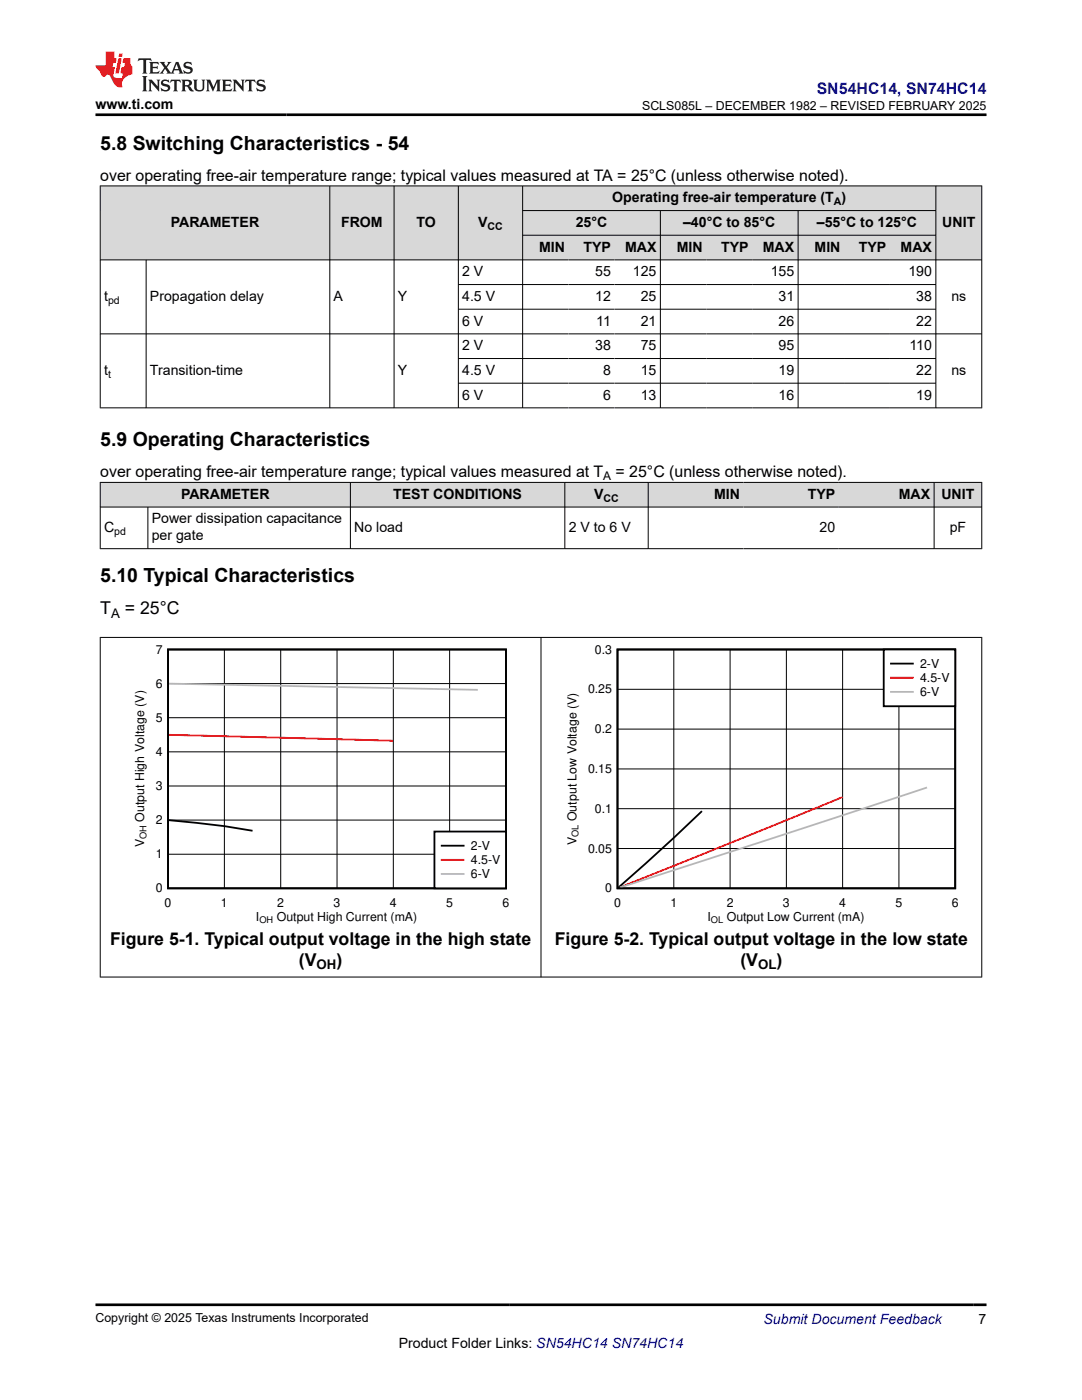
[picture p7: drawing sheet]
<svg xmlns="http://www.w3.org/2000/svg" width="216mm" height="279mm" viewBox="0 0 216 279" stroke-linecap="round" stroke-linejoin="round" font-family="sans-serif">
<g fill="#d8d8d8">
<path d="M20 37.1h175.9v4.9h-175.9z" fill-rule="evenodd"/>
<path d="M20.1 37.2h45.6v14.6h-45.6z" fill-rule="evenodd"/>
<path d="M65.9 37.2h12.7v14.6h-12.7z" fill-rule="evenodd"/>
<path d="M78.7 37.2h12.7v14.6h-12.7z" fill-rule="evenodd"/>
<path d="M91.5 37.2h12.7v14.6h-12.7z" fill-rule="evenodd"/>
<path d="M104.3 37.2h82.4v4.8h-82.4z" fill-rule="evenodd"/>
<path d="M186.8 37.2h9v14.6h-9z" fill-rule="evenodd"/>
<path d="M104.3 42.1h27.4v4.8h-27.4z" fill-rule="evenodd"/>
<path d="M131.8 42.1h27.4v4.8h-27.4z" fill-rule="evenodd"/>
<path d="M159.3 42.1h27.4v4.8h-27.4z" fill-rule="evenodd"/>
<path d="M104.3 47h9.1v4.8h-9.1z" fill-rule="evenodd"/>
<path d="M113.4 47h9.2v4.8h-9.2z" fill-rule="evenodd"/>
<path d="M122.6 47h9.1v4.8h-9.1z" fill-rule="evenodd"/>
<path d="M131.8 47h9.1v4.8h-9.1z" fill-rule="evenodd"/>
<path d="M140.9 47h9.2v4.8h-9.2z" fill-rule="evenodd"/>
<path d="M150.1 47h9.1v4.8h-9.1z" fill-rule="evenodd"/>
<path d="M159.3 47h9.1v4.8h-9.1z" fill-rule="evenodd"/>
<path d="M168.4 47h9.2v4.8h-9.2z" fill-rule="evenodd"/>
<path d="M177.6 47h9.1v4.8h-9.1z" fill-rule="evenodd"/>
</g>
<g fill="none" stroke="#000" stroke-width=".2">
<path d="M19.9 37.1h176.1M20 37v44.5M65.8 37v44.5M78.6 37v44.5M91.5 37v44.5M104.3 37v44.5M186.7 37v44.5M195.9 37v44.5M19.9 51.9h176.1M29.2 51.9v29.6M91.5 56.8h95.3M104.3 42h82.5"/>
<path d="M104.3 46.9h82.5M131.8 42v39.5M159.3 42v39.5M19.9 66.6h176.1M91.5 61.7h95.3M91.5 71.6h95.3M91.5 76.5h95.3M19.9 81.4h176.1"/>
</g>
<g fill="#d8d8d8">
<path d="M20 96.3h175.9v4.9h-175.9z" fill-rule="evenodd"/>
<path d="M20.1 96.3h49.8v4.8h-49.8z" fill-rule="evenodd"/>
<path d="M70 96.3h42.6v4.8h-42.6z" fill-rule="evenodd"/>
<path d="M112.8 96.3h16.5v4.8h-16.5z" fill-rule="evenodd"/>
<path d="M129.4 96.3h19v4.8h-19z" fill-rule="evenodd"/>
<path d="M148.4 96.3h19v4.8h-19z" fill-rule="evenodd"/>
<path d="M167.4 96.3h18.9v4.8h-18.9z" fill-rule="evenodd"/>
<path d="M186.5 96.3h9.3v4.8h-9.3z" fill-rule="evenodd"/>
</g>
<g fill="none" stroke="#000" stroke-width=".2">
<path d="M19.9 96.3h176.1M20 96.2v13.4M69.9 96.2v13.4M112.7 96.2v13.4M129.3 96.2v13.4M186.4 96.2v13.4M195.9 96.2v13.4M19.9 101.2h176.1M19.9 109.5h176.1M29.5 101.2v8.4M33.5 136.4h67.5M44.8 129.6v47.7"/>
<path d="M56 129.6v47.7M67.3 129.6v47.7M78.5 129.6v47.7M89.7 129.6v47.7M33.5 156.9h67.5M33.5 150h67.5M33.5 143.2h67.5M33.5 170.5h67.5M33.5 163.7h67.5"/>
</g>
<path d="M33.5 129.6h67.5v47.7h-67.5zM33.7 163.7l11.1 1.2 5.6 .9" fill="none" stroke="#000" stroke-width=".36"/>
<path d="M33.7 146.7l44.8 1.1" fill="none" stroke="#f00" stroke-width=".36"/>
<path d="M33.7 136.4l61.6 1.3" fill="none" stroke="#b8b8b8" stroke-width=".36"/>
<path d="M86.7 166h14.3v11.3h-14.3z" fill-rule="evenodd" fill="#fff"/>
<path d="M123.2 129.6h67.4v47.7h-67.4zM86.7 166h14.3v11.3h-14.3zM88.1 168.8h4.4M140.1 161.9l-5.6 5.3-11.1 9.9" fill="none" stroke="#000" stroke-width=".36"/>
<path d="M168.1 159.1l-44.4 18M88.1 171.6h4.4" fill="none" stroke="#f00" stroke-width=".36"/>
<path d="M185 157.2l-61.2 19.9M88.1 174.4h4.4" fill="none" stroke="#b8b8b8" stroke-width=".36"/>
<path d="M123.2 137.6h67.4M134.5 129.6v47.7M145.7 129.6v47.7M156.9 129.6v47.7M168.1 129.6v47.7M179.4 129.6v47.7M123.2 153.5h67.4M123.2 145.5h67.4M123.2 169.3h67.4M123.2 161.4h67.4" fill="none" stroke="#000" stroke-width=".2"/>
<path d="M176.3 129.6h14.3v11.3h-14.3z" fill-rule="evenodd" fill="#fff"/>
<path d="M176.3 129.6h14.3v11.3h-14.3zM177.8 132.4h4.3" fill="none" stroke="#000" stroke-width=".36"/>
<path d="M177.8 135.3h4.3" fill="none" stroke="#f00" stroke-width=".36"/>
<path d="M177.8 138.1h4.3" fill="none" stroke="#b8b8b8" stroke-width=".36"/>
<path d="M19.9 127.2h176.1M20 127.1v68M108 127.1v68M195.9 127.1v68M19.9 195h176.1" fill="none" stroke="#000" stroke-width=".2"/>
<path d="M27.7 11.6l-.2 .6 .5-.2h.6v.1v2.2l-.2 .4h1l-.2-.4v-2.2v-.1h.5l.5 .2-.1-.6zM29.8 12.4l.2 .3v1.6l-.2 .4h1.9l.1-.6a1.08 1.08 0 0 1-1.3 .2v-.7h.6l.4 .2v-.7l-.4 .2h-.6v-.5l.2-.2a1 1 0 0 1 1 .3l-.1-.5zM31.8 12.4l1 1.1-1 1.2h.9l-.2-.2 .4-.8 .5 .8-.2 .2h1.6l-.2-.2 .1-.5h1l.1 .5-.1 .2h.9l-.2-.4-.8-1.9h-.5l-1 2.1-.8-1.1 .9-1h-.8l.2 .2-.5 .6-.3-.6 .1-.2zM35.2 12.8l.4 1h-.8zM36.8 12.5a.65 .65 0 0 0-.2 .7 .65 .65 0 0 0 .6 .5l.7 .1 .1 .3a.79 .79 0 0 1-.7 .4 .79 .79 0 0 1-.7-.5l.1 .7 .2-.1a.93 .93 0 0 0 1.1 0 .93 .93 0 0 0 .4-.9 1.46 1.46 0 0 0-1.2-.6l-.1-.3a1.09 1.09 0 0 1 1.2 .2l-.2-.6-.1 .1-.6-.2zM28.4 15.2l.2 .4v2.2l-.2 .4h1l-.2-.4v-2.2l.2-.4zM29.6 15.9l.2 .4v1.5l-.2 .4h.8l-.3-.4v-1.3l1.7 1.8v-2l.2-.4h-.8l.2 .2 .1 1.1-1.2-1.3zM32.3 16a.65 .65 0 0 0-.2 .8 .65 .65 0 0 0 .7 .4l.6 .2 .1 .2a.79 .79 0 0 1-.7 .4 .79 .79 0 0 1-.7-.5l.1 .7 .2-.1a.93 .93 0 0 0 1.1 .1 .93 .93 0 0 0 .4-1 1.46 1.46 0 0 0-1.2-.5l-.1-.4a1.09 1.09 0 0 1 1.2 .2l-.2-.6-.1 .1-.6-.1zM34.1 15.9l-.1 .6a.63 .63 0 0 1 .7-.3l.1 1.6-.3 .4h1l-.2-.4v-1.6a.66 .66 0 0 1 .8 .3l-.1-.6zM36.2 15.9l.2 .4v1.5l-.2 .4h.9l-.2-.2v-.7h.5l.1 .2a.79 .79 0 0 0 1.2 .6l-1-.9a.61 .61 0 0 0 .6-.6 .61 .61 0 0 0-.5-.7zM36.9 16.2h.2a.47 .47 0 0 1 .5 .1 .47 .47 0 0 1 .1 .5l-.2 .1-.6 .1zM38.5 15.9l.2 .2a2.27 2.27 0 0 0 .4 2 1.04 1.04 0 0 0 1.7-.7v-1.3l.2-.2h-.8l.2 .4v1.1a.6 .6 0 0 1-.6 .6 .6 .6 0 0 1-.6-.6v-1.1l.3-.4zM41.1 15.9l.2 .4v1.5l-.2 .4h.7l-.2-.4v-1.4l.9 1.9 .8-1.9v1.4l-.2 .4h1l-.3-.4v-1.5l.3-.4h-.8l-.7 1.5-.7-1.5zM44.3 15.9l.2 .4v1.5l-.2 .4h1.9l.1-.6a1.09 1.09 0 0 1-1.3 .2v-.7h.6l.4 .2v-.6l-.4 .2h-.6v-.6l.2-.1a1.01 1.01 0 0 1 1 .3l-.1-.6zM46.4 15.9l.3 .4v1.5l-.3 .4h.8l-.2-.4v-1.3l1.6 1.8v-2l.2-.4h-.7l.2 .2v1.1l-1.2-1.3zM49 15.9l-.1 .6a.63 .63 0 0 1 .8-.3v1.6l-.3 .4h1l-.2-.4v-1.6a.66 .66 0 0 1 .8 .3l-.1-.6zM51.4 16a.65 .65 0 0 0-.2 .8 .65 .65 0 0 0 .6 .4l.6 .2 .2 .2a.79 .79 0 0 1-.8 .4 .79 .79 0 0 1-.6-.5l.1 .7 .2-.1a.93 .93 0 0 0 1 .1 .93 .93 0 0 0 .5-1 1.46 1.46 0 0 0-1.3-.5l-.1-.4a1.09 1.09 0 0 1 1.3 .2l-.2-.6-.2 .1-.5-.1z" fill="#231f20"/>
<path d="M21.1 10.3v2.7h-2v.4l.9 1a.95 .95 0 0 0 .9 .9 .59 .59 0 0 1 .6-.4 .59 .59 0 0 1 .5 .3l.4 .8a1.59 1.59 0 0 0 2.1 1.4 1.61 1.61 0 0 1 1-2.3l1-.3-.1-1.5a1.59 1.59 0 0 1-.4-1.7h-1.4l-.2 .9h.5l-.1 .9h-.5l-.2 .9v.3l.4 .1-.2 .9h-.6a.73 .73 0 0 1-1.1-.7l.3-1.5h-.5l.2-.9h.5l.2-.9h-.5v-1.3zM23.6 11.6l-.6 3.1h.7l.6-3.1zM23.8 10.7l-.1 .6h.7l.1-.6z" fill="#ed1c24"/>
<path d="M19.1 22.9h177.8M19.1 260.4h177.8" fill="none" stroke="#000" stroke-width=".53"/>
<g font-size="3.9">
<text x="20" y="29.9">5.8 Switching Characteristics - 54</text>
<text x="20" y="89.1">5.9 Operating Characteristics</text>
<text x="20" y="116.1">5.10 Typical Characteristics</text>
</g>
<g font-size="3.5">
<text x="20" y="122.6">T</text>
<text x="24.9" y="122.6">= 25°C</text>
<text x="22" y="188.5">Figure 5-1. Typical output voltage in the high state</text>
<text x="110.7" y="188.5">Figure 5-2. Typical output voltage in the low state</text>
<text x="59.6" y="192.8">(V</text>
<text x="67.1" y="192.8">)</text>
<text x="147.7" y="192.8">(V</text>
<text x="154.9" y="192.8">)</text>
</g>
<text font-size="3.2" fill="#00f" x="163" y="18.7">SN54HC14, SN74HC14</text>
<g font-size="3.2">
<text x="20" y="36.1">over operating free-air temperature range; typical values measured at TA = 25°C (unless otherwise noted).</text>
<text x="20" y="95.2">over operating free-air temperature range; typical values measured at T</text>
<text x="122.8" y="95.2">= 25°C (unless otherwise noted).</text>
</g>
<g font-size="2.8">
<text x="19.1" y="21.8">www.ti.com</text>
<text x="122.2" y="40.4">Operating free-air temperature (T )</text>
<text x="34.1" y="45.3">PARAMETER</text>
<text x="68.1" y="45.3">FROM</text>
<text x="83.1" y="45.3">TO</text>
<text x="95.4" y="45.3">V</text>
<text x="114.9" y="45.3">25°C</text>
<text x="136.3" y="45.3">–40°C to 85°C</text>
<text x="163" y="45.3">–55°C to 125°C</text>
<text x="188" y="45.3">UNIT</text>
<text x="107.6" y="50.2">MIN</text>
<text x="116.4" y="50.2">TYP</text>
<text x="124.7" y="50.2">MAX</text>
<text x="135.1" y="50.2">MIN</text>
<text x="143.9" y="50.2">TYP</text>
<text x="152.2" y="50.2">MAX</text>
<text x="162.5" y="50.2">MIN</text>
<text x="171.4" y="50.2">TYP</text>
<text x="179.7" y="50.2">MAX</text>
<text x="92.2" y="55.1">2 V</text>
<text x="118.8" y="55.1">55</text>
<text x="126.3" y="55.1">125</text>
<text x="153.8" y="55.1">155</text>
<text x="181.3" y="55.1">190</text>
<text x="20.8" y="60.1">t</text>
<text x="29.9" y="60.1">Propagation delay</text>
<text x="66.6" y="60.1">A</text>
<text x="79.4" y="60.1">Y</text>
<text x="92.2" y="60.1">4.5 V</text>
<text x="92.2" y="65">6 V</text>
<text x="118.8" y="60.1">12</text>
<text x="119" y="65">11</text>
<text x="127.9" y="60.1">25</text>
<text x="127.9" y="65">21</text>
<text x="155.3" y="60.1">31</text>
<text x="155.3" y="65">26</text>
<text x="182.8" y="60.1">38</text>
<text x="182.8" y="65">22</text>
<text x="189.8" y="60.1">ns</text>
<text x="92.2" y="69.9">2 V</text>
<text x="118.8" y="69.9">38</text>
<text x="127.9" y="69.9">75</text>
<text x="155.3" y="69.9">95</text>
<text x="181.5" y="69.9">110</text>
<text x="20.8" y="74.8">t</text>
<text x="29.9" y="74.8">Transition-time</text>
<text x="79.4" y="74.8">Y</text>
<text x="92.2" y="74.8">4.5 V</text>
<text x="120.3" y="74.8">8</text>
<text x="127.9" y="74.8">15</text>
<text x="155.3" y="74.8">19</text>
<text x="182.8" y="74.8">22</text>
<text x="189.8" y="74.8">ns</text>
<text x="92.2" y="79.7">6 V</text>
<text x="120.3" y="79.7">6</text>
<text x="127.9" y="79.7">13</text>
<text x="155.3" y="79.7">16</text>
<text x="182.8" y="79.7">19</text>
<text x="36.1" y="99.5">PARAMETER</text>
<text x="78.5" y="99.5">TEST CONDITIONS</text>
<text x="118.6" y="99.5">V</text>
<text x="142.5" y="99.5">MIN</text>
<text x="161.2" y="99.5">TYP</text>
<text x="179.4" y="99.5">MAX</text>
<text x="187.9" y="99.5">UNIT</text>
<text x="20.8" y="106.2">C</text>
<text x="30.3" y="104.5">Power dissipation capacitance</text>
<text x="30.3" y="107.9">per gate</text>
<text x="70.7" y="106.2">No load</text>
<text x="113.5" y="106.2">2 V to 6 V</text>
<text x="163.5" y="106.2">20</text>
<text x="189.5" y="106.2">pF</text>
<text x="79.6" y="269">Product Folder Links: SN54HC14 SN74HC14</text>
<text x="195.3" y="264.2">7</text>
</g>
<text font-size="2.8" fill="#00f" x="152.4" y="264.2">Submit Document Feedback</text>
<g font-size="2.6">
<text x="22.2" y="123.3">A</text>
<text x="63.2" y="193.5">OH</text>
<text x="151.3" y="193.5">OL</text>
</g>
<g font-size="2.5">
<text x="128.1" y="21.9">SCLS085L – DECEMBER 1982 – REVISED FEBRUARY 2025</text>
<text x="31.1" y="130.4">7</text>
<text x="118.7" y="130.4">0.3</text>
<text x="31.1" y="137.2">6</text>
<text x="183.6" y="133.3">2-V</text>
<text x="183.6" y="136.1">4.5-V</text>
<text x="117.3" y="138.4">0.25</text>
<text x="183.6" y="139">6-V</text>
<text x="31.1" y="144">5</text>
<text x="118.7" y="146.3">0.2</text>
<text x="31.1" y="150.9">4</text>
<text x="117.3" y="154.3">0.15</text>
<text x="31.1" y="157.7">3</text>
<text x="28.8" y="164" transform="rotate(-90 28.8 164)">Output High Voltage (V)</text>
<text x="31.1" y="164.5">2</text>
<text x="115" y="163.9" transform="rotate(-90 115 163.9)">Output Low Voltage (V)</text>
<text x="118.7" y="162.2">0.1</text>
<text x="28.8" y="169.1" transform="rotate(-90 28.8 169.1)">V</text>
<text x="31.1" y="171.3">1</text>
<text x="94" y="169.6">2-V</text>
<text x="94" y="172.5">4.5-V</text>
<text x="115" y="168.7" transform="rotate(-90 115 168.7)">V</text>
<text x="117.3" y="170.2">0.05</text>
<text x="31.1" y="178.1">0</text>
<text x="94" y="175.3">6-V</text>
<text x="120.8" y="178.1">0</text>
<text x="32.8" y="180.9">0</text>
<text x="44.1" y="180.9">1</text>
<text x="51.1" y="183.7">I</text>
<text x="55.2" y="183.7">Output High Current (mA)</text>
<text x="55.3" y="180.9">2</text>
<text x="66.6" y="180.9">3</text>
<text x="77.8" y="180.9">4</text>
<text x="89" y="180.9">5</text>
<text x="100.3" y="180.9">6</text>
<text x="122.5" y="180.9">0</text>
<text x="133.8" y="180.9">1</text>
<text x="141.2" y="183.7">I</text>
<text x="145" y="180.9">2</text>
<text x="145" y="183.7">Output Low Current (mA)</text>
<text x="156.2" y="180.9">3</text>
<text x="167.5" y="180.9">4</text>
<text x="178.7" y="180.9">5</text>
<text x="189.9" y="180.9">6</text>
<text x="19.1" y="263.9">Copyright © 2025 Texas Instruments Incorporated</text>
</g>
<text font-size="2.4" x="120.4" y="95.9">A</text>
<g font-size="2.1">
<text x="166.4" y="40.9">A</text>
<text x="97.3" y="45.9">CC</text>
<text x="21.6" y="60.6">pd</text>
<text x="21.6" y="75.4">t</text>
<text x="120.4" y="100.1">CC</text>
<text x="22.8" y="106.7">pd</text>
</g>
<g font-size="1.8">
<text x="29.2" y="167.5" transform="rotate(-90 29.2 167.5)">OH</text>
<text x="115.5" y="167" transform="rotate(-90 115.5 167)">OL</text>
<text x="51.8" y="184.2">OH</text>
<text x="141.9" y="184.2">OL</text>
</g>
</svg>
